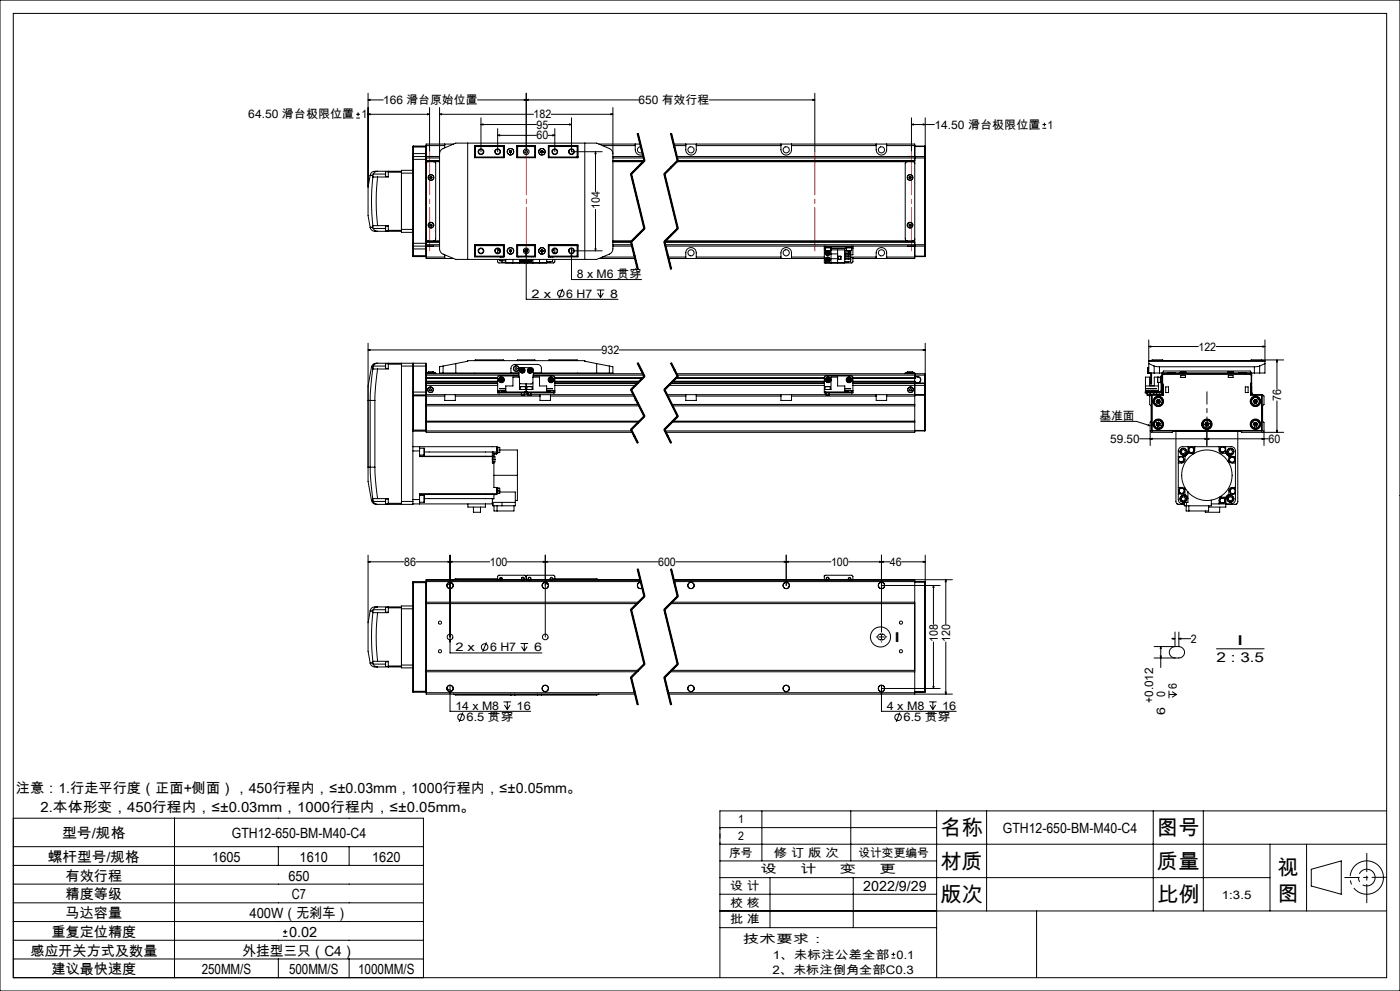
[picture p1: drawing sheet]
<svg xmlns="http://www.w3.org/2000/svg" width="420mm" height="297mm" viewBox="0 0 420 297" stroke-linecap="round" stroke-linejoin="round" font-family="sans-serif">
<g fill="none" stroke="#000" stroke-width=".3">
<path d="M0 0h420v297h-420zM4 4h412v289h-412zM106.9 35.4h1.1M106.9 34.3h1.1M107.4 33.7v1.1M110.2 34.3h18.7M110.4 29.9l.6-.1v.3zM110.4 34.3l.6-.2v.3zM110.4 29.9h4.6M110.4 27.9v28.2M128.3 34.1l.6 .2-.6 .1zM128.9 32.2v13.3"/>
<path d="M131.9 34.3l.6-.2v.3zM131.9 32.2v42.4l.3 .9 .4 .5 4.1 1.7h42.3l4.4-1.9 .5-1.2v-42.4M131.9 34.3h28.2M144.3 37.3l.6-.2v.4zM144.3 37.3h16.6M144.3 35.3v10.2M149.3 38.6v6.9M157.3 29.8l.6 .1-.6 .2zM157.9 29.9l.6-.1v.3zM157.9 27.9v17.6M164.5 37.3h6.9M165.4 34.3h18.5"/>
<path d="M166.4 38.6v6.9M170.9 37.1l.5 .2-.5 .2zM171.4 35.3v10.2h9.3M183.3 34.1l.6 .2-.6 .1zM191.3 40l2 8.2-4 4 4 16.3-4 4 2 8.1M191.5 40l2 8.1M191.6 29.9h-48.3M201.3 40l2 8.2-4 4 4 16.3-4 4 2 8.1M201.5 40l2 8.1M212.8 29.9h31.6M243.8 29.8l.6 .1-.6 .2zM244.4 27.9v17.6"/>
<path d="M273.4 37.3l.6-.2v.4zM273.4 37.3h6.9M273.4 35.3v10.2M277 37.1l.6 .2-.6 .2zM277.6 35.3v11.8M312.7 38.4h1.2M312.7 37.3h1.2M313.3 36.8v1.1M110.4 56.1v8.5l.7 3.6M111.1 52.5h.1M111.1 52.5l.7 .1M111.1 52.5l-.7 3.6"/>
<path d="M111.8 52.6l.1 .3M111.9 52.9a64.4 64.4 0 0 0 0 14.8M111.9 52.9l1.4 .2M111.9 52.2l-.1 .4M111.9 52.2h3.7M113.3 51.3h-.7a1.43 1.43 0 0 0-1.5 1.2M113.3 53.1a62.9 62.9 0 0 0 0 14.5M113.3 51.3a1.49 1.49 0 0 0-1.4 .9M113.3 51.3h7.1M115.6 52.2l.1 .7M115.7 51.5l-.1 .7M115.7 52.2v.7"/>
<path d="M115.7 51.5v.7M115.7 51.5h.8M115.7 52.9h.8M116.5 51.3v.3M116.5 51.6v1.5h-3.2M116.5 51.6h3.9M120.4 51.3v.3M120.4 51.6v17.4M120.4 51.9h3.5M123.9 47.8v4.1M123.9 51h-3.5v.3M123.9 47v.8"/>
<path d="M123.9 46v1M123.9 51.9v16.9M123.9 44.1h3.9M123.9 47.8h3.9M123.9 46h3.9M124 46.9v26.9M124 43.8v3.1M124 43.8l-.1 2.2M124 46.9h7.9M124 43.8h3.8M124 46.9l-.1 .1M127.8 46.9v26.9"/>
<path d="M127.8 43.8v3.1M127.8 46.9v.1M127.8 43.8h.1M127.8 46.9h.1M127.8 47v.8M127.8 47.8v25.1M127.8 48.1h4.1M127.8 43.6h5.6M127.8 47.3h4.1M128.3 46.9h1.7M129.2 52.9h.3l.1 .3-.2 .3h-.3l-.1-.3zM130.1 48.5l.6 .4v22.8l-.1 .3-.5 .2"/>
<path d="M131.9 48.5h-3.5l-.4 .1-.2 .4M131.9 46.1l.3-.9 .4-.5 4.1-1.8h42.3l4.1 1.8 .5 .5 .3 .9M133.4 43.2v1.1M136 43.2h-8.2v3.7M140.3 42.9v34.8M142.3 43.7h8.9v3.6h-8.9zM142.3 46.9h.2M142.5 43.8v3.5M142.5 43.8h8.7l-.2 .1M142.5 43.8l.1 .1M142.6 43.9h8.4M142.6 43.9v3.2"/>
<path d="M142.6 47.1l-.1 .1h8.7l-.2-.1M142.6 47.1h8.4M149.3 40.6l.6-.2v.3zM149.3 40.6h11.6M151 43.9v3.2M152.9 45.6l.2 .2M152.9 45.3v.3M153.1 45.2l.3 .1M153.1 45.2l-.2 .1M153.4 45.3v.3M153.4 45.6l-.3 .2M155.1 43.7l.1 .1"/>
<path d="M155.1 43.7h5.6v3.6h-5.6zM155.1 43.8h5.6M155.1 47.2h5.6M155.2 43.8v3.4l.1-.1M155.2 43.8l.1 .1M155.3 43.9h5.1M155.3 43.9v3.2M155.3 47.1h5.1M160.4 43.9l.2-.1v3.4l-.2-.1M160.4 43.9v3.2M162.3 45.6l.3 .2M162.3 45.3v.3"/>
<path d="M162.6 45.2l.3 .1M162.6 45.2l-.3 .1M162.9 45.3v.3M162.9 45.6l-.3 .2M164.5 40.6h1.9M164.5 43.7h8.9v3.6h-8.9zM164.5 43.8h8.8M164.7 43.9l-.1-.1v3.4l.1-.1M164.7 43.9h8.4M164.7 43.9v3.2M164.7 47.1h8.4M165.1 43.7v.1"/>
<path d="M165.8 40.4l.6 .2-.6 .1zM173.1 43.9v3.2M173.1 47.1l.2 .1h-8.8M173.3 43.8v3.5M173.3 46.9h.1M173.3 43.8l-.2 .1M175.4 42.9v34.8M178.6 45.5l.2 .6h-.3zM178.6 45.5v11.9M179.7 43.2h12.4M180.7 43.6h9.9M183.9 48.5h9.1"/>
<path d="M183.9 46.9h9.1M183.9 48.1h9.4M183.9 47.3h9.2M189.1 52.2l4 16.3M189.5 52.1l4 16.3M190.6 43.2a3.2 3.2 0 0 0 .4 2.8l.7 .4 1.1-.1M191.1 40l2 8.2M192.3 44a.92 .92 0 0 0-1 1.1 .92 .92 0 0 0 1.4 .5M193.2 48l-4 4M193.4 48.3l-4 4M199.1 52.2l4 16.3M199.5 52.1l4 16.3"/>
<path d="M201.1 40l2 8.2M202.1 43.2h72.3v34.3h-18.5M202.2 43.6h3.5M203 48.5h70.9l.4 .1 .1 .4M203 46.9h74.4M203.1 47.3h74.3M203.2 48l-4 4M203.3 48.2h71.1M203.4 48.3l-4 4M205.7 43.2v1.7a1.57 1.57 0 0 0 1.6 1.6 1.57 1.57 0 0 0 1.6-1.6v-1.7M208.9 43.6h25.4M234.3 43.2a3.2 3.2 0 0 0 .4 2.8 1.59 1.59 0 0 0 1.8 .4 1.59 1.59 0 0 0 1-1.5v-1.7"/>
<path d="M237.5 43.6h25.4M262.9 43.2a3.2 3.2 0 0 0 .4 2.8 1.56 1.56 0 0 0 1.7 .4 1.56 1.56 0 0 0 1-1.5v-1.7M266 43.6h8.4M272.2 48.5l-.5 .1-.1 .4v22.6l.1 .4 .5 .2M272.3 46.9h1.7M272.9 52.9h.3l.1 .4-.2 .2-.3-.1zM274.4 43.8h3M274.4 43.9h3M277.4 47.3h.2M277.4 46.9v.4M277.4 46.9l.2 .2M277.4 43.8v.1"/>
<path d="M277.4 43.9v3M277.4 47.3v26M277.6 47.1v.2M277.6 47.3v26M111.1 68.2a1.8 1.8 0 0 0 2.2 1.1M111.1 68.2h.1M111.8 68l.1 .5M111.8 68l-.7 .2M111.9 67.7l-.1 .3M111.9 68.5l.7 .7 .7 .1M111.9 68.5h3.7M113.3 67.6l-1.4 .1"/>
<path d="M113.3 67.6h3.2v1.4M113.3 69.3h7.1M115.7 67.8h.1M115.6 69.1h.1M115.6 67.8v.7M115.6 68.5v.6M115.7 68.5v.7M115.7 67.8v.7M115.7 67.8h.8M115.7 69.2h.8M116.5 69v.3M116.5 69h3.9"/>
<path d="M120.4 69.3v.3h3.5M120.4 69v.3M120.4 68.8h3.5M123.9 68.8v4.1M123.9 72.9v.8M123.9 73.7v.9M123.9 74.6l.1 2.3M123.9 76.6h3.9M123.9 72.9h3.9M123.9 73.7l.1 .1M123.9 74.6h3.9M124 73.8v3.1"/>
<path d="M124 73.8h7.9M124 76.9h3.8M127.8 73.8v3.1M127.8 71.6l.5 .6h3.6M127.8 73.7h.1M127.8 72.9v.8M127.8 73.8v3.7h8.2M127.8 72.5h4.1M127.8 77h5.6M127.8 73.3h4.1M127.8 73.7v.1M127.8 76.8v.1"/>
<path d="M128.3 73.8h1.7M129 67.4l.2-.2 .3 .1 .1 .3-.2 .2-.4-.1zM133.4 76.4v1.1M142.3 73.4h8.9v3.6h-8.9zM142.3 73.8h.2M142.5 73.4v3.5M142.6 76.8h8.4M142.6 73.6v3.2M142.6 73.6l-.1-.1h8.7l-.2 .1M142.6 73.6h8.4M142.6 76.8l-.1 .1M149.3 77.7v.8l.3 .3h8.1"/>
<path d="M149.3 74.5v1.4M149.6 75.1h.4M149.6 74.6v.5M149.9 77.7l.1 .2M150 77h.1M150 75.2v.3M150 77.7v.4h1.7M150 75.2h.1M150.1 78.1h.4M150.6 76.9v.1M150.6 78.1v.6h1.1M151 76.8l.2 .1h-8.7"/>
<path d="M151 73.6v3.2M151.7 77.7v1.1h12.3v-1.1M152.9 75.3l.2 .2M152.9 75v.3M153.1 74.9l.3 .1M153.1 74.9l-.2 .1M153.4 75v.3M153.4 75.3l-.3 .2M153.9 77.7v1.1M155.1 73.4h5.6v3.6h-5.6zM155.1 76.9h5.6M155.1 73.5h5.6"/>
<path d="M155.2 76.9l-.1 .1M155.3 73.6l-.1-.1v3.4M155.3 76.8h5.1M155.3 73.6v3.2M155.3 73.6h5.1M155.3 76.8l-.1 .1M155.6 76.9v.1M155.7 76.9v.1M155.9 77.7v1.1M156 78h.1M156 78h1.5M156 77.7v.3"/>
<path d="M156.1 78a.76 .76 0 0 0 .9 .5 .76 .76 0 0 0 .6-.8 .76 .76 0 0 1-.6 .9 .76 .76 0 0 1-.9-.6zM156.3 76.9v.1M156.6 78l.1 .2M156.8 78l-.1 .2M157.1 78v.1M157.1 78.1l-.4 .1M157.2 78l-.1 .1M157.4 75.3l.2 .2M157.4 75.1h.1M157.5 75.1h-.1M157.5 78h.1M157.5 75v.1"/>
<path d="M157.5 77.7v.3M157.6 74.9h.6M157.9 76.1l.1 .6h-.3zM157.9 74.3v15.4h27.5M158.2 78h.1M158.2 75.1h.1M158.2 75v.1M158.2 77.7v.3M158.3 78h1.4M158.3 75.3l-.1 .2M158.5 78v.1M158.5 78.1l.4 .1"/>
<path d="M158.6 78l-.1 .1M158.9 78v.2M159.2 78l-.3 .2M159.5 76.9v.1M159.6 78a.76 .76 0 0 1-.9 .5 .76 .76 0 0 1-.6-.8 .78 .78 0 0 0 .6 .9 .78 .78 0 0 0 .9-.6M159.7 78h.1M159.8 77.7v.3M159.9 77.7v1.1M160 76.9v.1M160.4 73.6l.2-.1v3.4l-.2-.1M160.4 73.6v3.2M161.9 77.7v1.1"/>
<path d="M162.3 75.3l.3 .2M162.3 75v.3M162.6 74.9l.3 .1M162.6 74.9l-.3 .1M162.9 75v.3M162.9 75.3l-.3 .2M164.5 73.4h8.9v3.6h-8.9zM164.5 76.9h8.8M164.5 73.5h8.8l-.2 .1M164.7 73.6l-.1-.1v3.4l.1-.1M164.7 76.8h8.4M164.7 73.6v3.2"/>
<path d="M164.7 73.6h8.4M165.1 76.9v.1M165.1 78.4v.3h-1.1M165.7 75.1h.4M165.8 77h.1M165.8 77.9v-.2v.7h-1.8M166.1 75.1h-.4M166.1 74.6v.5M166.4 77.7v.8l-.3 .3h-8M166.4 74.5v1.4M171.4 76.1l.2 .6h-.3zM171.4 74.3v9.5h21.1"/>
<path d="M171.4 75.2h9.3M173.1 73.6v3.2M173.1 76.8l.2 .1M173.3 73.4v3.5M173.3 73.8h.1M178.5 74.6h.3l-.2 .6zM178.6 62.8v12.4M179.7 77.5h10.8M180.7 77h9.7M183.9 72.2h5.7M183.9 73.8h5.7M183.9 73.3h5.6"/>
<path d="M189.1 72.5l2 8.2M189.3 72.5h-5.4M189.5 72.4l2 8.2M193.2 68.3l-4 4M193.4 68.6l-4 4M199.1 72.5l2 8.2M199.3 72.5h75.1M199.5 72.4l2 8.2M199.5 73.3h77.9M199.6 73.8h77.8M200.4 77h5.3M200.5 77.5h46.8"/>
<path d="M203.2 68.3l-4 4M203.4 68.6l-4 4M205.7 77.5v-1.7a1.57 1.57 0 0 1 1.6-1.6 1.57 1.57 0 0 1 1.6 1.6v1.7M208.9 77h25.4M234.3 77.5a3.2 3.2 0 0 1 .4-2.9 1.61 1.61 0 0 1 1.8-.3 1.61 1.61 0 0 1 1 1.5v1.7M237.5 77h9.8M247.3 74h.4M247.3 74v.5M247.3 74.5v4.3h6.1v-3.9M247.3 73.8v.2M247.3 74.9h.3M247.3 74.5h.3"/>
<path d="M247.6 74v.3h1.7v-.3M247.6 75.1h1M247.6 75.1h1.6M247.6 74.3v.8M247.7 73.8v.2M247.7 74h7.7M247.9 76l.3 .2M247.9 77.7l.1 .4M247.9 77.7l.4 .1M247.9 75.1a.76 .76 0 0 0-.3 1 .76 .76 0 0 0 1 .4 .76 .76 0 0 0 .4-1M248 75.6l-.1 .4M248 75.6l.3 .2"/>
<path d="M248 78.1l.4 .1M248 75.1a.75 .75 0 0 0-.4 1 .75 .75 0 0 0 1 .4 .75 .75 0 0 0 .4-1M248.2 77.4l.4 .1M248.2 77.4l-.3 .3M248.2 77.4l.1 .4M248.3 75.8l.3 .3M248.3 75.8l-.1 .4M248.3 77.8l.4 .2M248.3 77.8l.1 .4M248.4 75.4l-.4 .2M248.4 75.4l.3 .2M248.4 75.4l-.1 .4"/>
<path d="M248.6 75.1l.4 .4M248.6 77.5l.1 .5M248.6 77.5l-.6 .6M248.6 76.1l-.4 .1M248.7 75.6l-.1 .5M248.7 75.6l-.8 .4M248.7 78l-.3 .2M249.2 75.1h-.6M249.2 74.3v.8M249.2 74.9l4.8 .1M249.2 74.5h4.8M249.3 74.9v3.9"/>
<path d="M249.3 76.1h2M249.3 77.5h2M251.3 74.9v3.9M251.4 76.8h.9v.9h-.9zM251.4 76.8v.9M252.2 76.8v.9M253.4 75.5h1.8v.4M253.4 76.2h1.8v.5h-1.8M253.4 77h1.8v.4h-1.8M253.4 77.7h1.8M253.4 75.9h1.8M253.9 74v.3h1.7v-.3"/>
<path d="M254 75.1h1.5M254 74.3v.8M254.5 77.4v.3l.4-.2 .3 .2M254.5 75.1v.4M254.5 76.7v.3M254.5 78.4v.3h-1.1M254.7 75.5h.4M254.8 77.5h.2M255.2 75.9l-.2 .3-.5-.3v.3M255.2 75.7v.2M255.2 77.7v.2M255.2 77.3h.7v1.2l-.4 .3h-8"/>
<path d="M255.2 77.7v.7h-1.8M255.2 77h7.7M255.4 74h.5M255.4 73.8v.2M255.5 74.3v.8M255.5 74.5h.4M255.9 74v.5M255.9 73.8v.2M255.9 74.5v1.9h-.7M262.9 77.5a3.2 3.2 0 0 1 .4-2.9 1.58 1.58 0 0 1 1.7-.3 1.58 1.58 0 0 1 1 1.5v1.7M266 77h8.4M272.3 73.8h1.7"/>
<path d="M272.7 67.4l.2-.2 .4 .1v.3l-.3 .2zM274.4 71.6l-.1 .4-.3 .2h-74.4M274.4 76.8h3M274.4 76.9h3M277.4 73.3h.2M277.4 73.3v.5M277.4 76.8h.2M277.4 76.8v.1M277.4 73.8v3M277.6 73.3v.3M277.6 73.6l-.2 .2M277.6 76.8l-.2 .1"/>
<path d="M277.6 73.6v3.2M168.8 86.6l-1.1 2.8M179 86.9h2.3M179.3 87.8l.9 1.4M180.2 86.9v2.3M181 87.8l-.8 1.4M110.4 104.9l.6-.2v.3zM110.4 102.9v37.1M110.4 104.9h70M111.4 110l-1 5.7v4.3h.7M111.4 110l.5 .1M111.8 110.5l-.7 9.5"/>
<path d="M111.8 110.5l1.5 .1M111.9 110.1l-.1 .4M112 109.7l-.1 .4M112 109.7h3.6M113.3 108.9h-.2a1.41 1.41 0 0 0-1.7 1.1M113.3 110.6l-.6 4.6-.2 4.8M113.3 108.9l-.7 .1-.6 .7M113.3 108.9h10.6M115.6 110.4h.1M115.7 109l-.1 1.4M115.7 109v1.4M115.7 109h.8"/>
<path d="M115.7 110.4h.8M116.5 108.9v.2M116.5 109.1v1.5h-3.2M116.5 109.1h3.9M120.4 108.9v.8M120.4 109.7h7.4M120.4 109.7v40.6M123.9 108.9h.1M123.9 117.5v.9M123.9 108.9v8.6M123.9 118.4v31.9M123.9 118.7h3.9"/>
<path d="M123.9 117.5h3.9M124 108.9v9.5M124 108.9h3.8M124 118.4v10.8M124 118.4h3.8M124 118.4h-.1M124 108.9h-.1M127.8 108.9v9.5M127.8 108.9v.8M127.8 118.4v10.8M127.8 118.4h.1M127.8 114.8v.1"/>
<path d="M127.8 109.7v2.7M127.8 111.8h.6M127.8 117.5v.8M127.8 118.3v11.3h61.9M127.8 118.3h5.6M127.8 118.7h5.6M127.8 112h27.9M127.8 114.3h21.5M127.8 113.4h21.5M127.8 112.4h27.9M127.8 114.9h21.5M127.8 114.8h21.5"/>
<path d="M127.8 115.5h21.5M127.8 112.4v2.4M127.8 114.9v2.6M128.5 111.5h.1M128.4 111.7h.1M128.4 111.5h1.5M128.4 111.7h1.7M128.4 111.8h1.7M128.4 111.5v.5M128.5 111.5h1.3M128.9 116.6l.3-.1 .3 .2-.1 .3-.6-.1zM129.8 111.5h.3"/>
<path d="M129.9 111.5h.2M130.1 111.8h.1M130.1 111.5h.1M130.1 111.8h.6v.2M130.1 111.5v.5M132.9 111.8h20.4v-1.4a1.21 1.21 0 0 1 1.1-1.2h6.9a1.14 1.14 0 0 1 1.1 1.2v1.4h20.4M132.9 109.7l-1 .2v1.9h1M132.9 109.7v2.1M133.4 118.3h3.2M133.4 118.3v1.7h3.2v-1.7M136.6 118.3h19.8M136.6 118.7h25.4"/>
<path d="M136.7 109v2.8M142.5 108h8.7M142.5 108v.1M142.5 111.8v.2M149.3 114.3h-21.5l21.5 .1M149.3 113.3h-21.5h21.5M149.3 117.5h.4M149.3 117.5v.3h.4M149.3 117v.5M149.3 117h2.4M149.7 117.5h7.7M149.7 117.8h7.7"/>
<path d="M149.7 117.5v.3M150.1 113.6v.4M150.1 114l.4 .3M150.1 113.6l.3 .2M150.4 113.4l-.3 .2M150.4 113.4l.4 .2M150.4 113.4v.4M150.4 113.8l.4 .2M150.4 113.8l-.3 .2M150.4 113.8l.1 .5M150.6 117.1v.2h1.1M150.8 114l-.3 .3"/>
<path d="M150.8 113.6v.4M150.8 113.6l-.4 .2M151.2 108v.1M151.7 117.5v-1.8h2.2v-2.7h2v3.7h4v-3.7h2v2.7h2.1v1.8M151.7 116.4h-1.7l1.7 .1M153.3 111.7h2.4M155.2 108h5.4M155.2 108v.1M155.6 113l.1-2.3 .5-.6 3.6 .2 .2 .4-.1 2.3M155.7 112.7h-6.2l-.2 .3v4M156.1 115.8v.1M156.1 115.8h1.5"/>
<path d="M156.1 115.9v.8M156.3 110.9l.1 .4M156.3 110.9l.4 .1M156.4 118.4h.9M156.4 117.8v.6M156.4 111.3l.4 .1M156.6 110.6l-.3 .3M156.6 110.6l.4 .1M156.6 110.6l.1 .4M156.7 111l.1 .4M156.7 111l.4 .1M157 110.7l.1 .4"/>
<path d="M157 110.7l-.6 .6M157.1 111.1l-.3 .3M157.3 117.8v.6M157.3 118.3h1.1M157.4 117.5h.9M157.4 117.8h.5M157.4 117.5v.3M157.6 115.8v.1M157.6 115.9v.8M157.9 117.8h.4M157.9 115v2.8M158.1 115.9h1.5"/>
<path d="M158.1 115.9v.8M158.1 115.8h.1M158.1 115.8h1.5M158.3 117.5h7.7M158.3 117.8h7.7M158.3 117.5v.3M158.4 118.4h.1M158.4 117.8v.6M158.5 118.4h.8M158.5 118.4h.1M158.6 111l.1 .4M158.6 111l.8 .2"/>
<path d="M158.7 111.4l.4 .1M158.9 110.7l-.3 .3M158.9 110.7l.4 .1M158.9 110.7l.2 .8M159.3 118.4h-.7M159.3 118.3h2.7M159.3 117.8v.6M159.3 110.8l.1 .4M159.3 110.8l-.6 .6M159.4 111.2l-.3 .3M159.6 115.9h.1M159.6 115.9v.8"/>
<path d="M159.9 114.7l-.5 .4-3.5-.2M159.9 112.7h6.3l.2 .3v4M159.9 112.4h33.2M160 112h32.9M160 111.7h2.4M160.6 108v.1M162 118.3h3.1M162 118.3v1.7h3.1v-1.7M164 116.4h1.8l-1.8 .1M164.6 108h8.7M164.6 108v.1M164.9 113.7v.4"/>
<path d="M164.9 114.1l.4 .2M164.9 113.7l.4 .1M165.1 117.1v.2h-1.1M165.1 118.3h24.9M165.1 118.7h25.2M165.3 113.4l.4 .2M165.3 113.4l-.4 .3M165.3 113.4v.4M165.3 113.8l-.4 .3M165.3 113.8v.5M165.3 113.8l.4 .2M165.7 113.6v.4"/>
<path d="M165.7 114l-.4 .3M165.7 113.6l-.4 .2M166 117.5h.4M166 117.5v.3M166.4 117.5v.3h-.4M166.4 117v.5M166.4 114.3h25.4M166.4 113.3h26.4M166.4 113.4h26.3M166.4 117l-2.4 .1M166.4 114.9h24.8M166.4 114.8h24.9"/>
<path d="M166.4 115.5h24.2M166.4 114.4h25.3M173.3 108v.1M173.3 111.8v.2M179 109l-3.6-.7v-.2h-35.1v.2l-7.4 1.4M179 109v2.8M179 109l3.8 .7M182.8 109.7l1.1 .2v1.9h-1.1M182.8 109.7v2.1M185.8 104.9h91.8M189.2 116.9l4 7.9M189.5 116.7l4 8"/>
<path d="M190.6 119.3v.7h.3M191.2 108.9l2 4M191.3 108.8l2 4-4 4 4 8-4 4 2 3.9M191.5 108.7l1 2M192.5 110.7l1 2zM193.2 112.7l-4 4M193.4 112.9l-4 4M199.2 116.9l4 7.9M199.5 116.7l4 8M200.1 118.3h5.6M200.3 118.7h5.4M200.6 115.5h46.7"/>
<path d="M201.2 108.9l2 4M201.2 114.9h46.1M201.3 108.8l2 4-4 4 4 8-4 4 2 3.9M201.3 114.8h46M201.5 108.7l2 4M201.7 114.4h45.6M201.8 114.3h45.5M201.9 114.3h45.4M202.7 113.4h44.6M202.8 113.3h44.5M202.9 112h74.5M203.1 112.4h74.3"/>
<path d="M203.2 112.7l-4 4M203.4 112.9l-4 4M205.7 118.3h3.2M205.7 118.3v1.7h3.2v-1.7M208.9 118.3h25.4M208.9 118.7h25.4M234.3 118.3h3.2M234.3 118.3v1.7h3.2v-1.7M237.5 118.3h10.4M237.5 118.7h25.4M247.3 117.5h.4M247.3 116.7h2v-3.7h2v2.7h2.1v1.8"/>
<path d="M247.5 115.9h1.6M247.5 115.9v.8M247.7 117.5h7.7M247.7 117.5v.3M247.7 117.8h7.7M247.9 118.4h.1M247.9 117.8v.6M248 118.4h.7M248 113.9l.4 .4M248.1 113.6l-.1 .3M248.1 113.6l.6 .5M248.4 113.8l-.4 .1"/>
<path d="M248.4 113.8v.5M248.5 113.4l.3 .3M248.5 113.4l-.4 .2M248.5 113.4l-.1 .4M248.7 118.4h-.7M248.7 117.8v.6M248.7 118.3h14.2M248.7 114.1l-.3 .2M248.8 113.7l-.1 .4M248.8 113.7l-.4 .1M249.1 115.9v.8M253.4 116.4h1.8l-1.8 .1"/>
<path d="M254.4 113.7v.4M254.4 114.1l.3 .2M254.4 113.7l.3 .1M254.5 117.1v.2h-1.1M254.7 113.4l.4 .2M254.7 113.4l-.3 .3M254.7 113.8l-.3 .3M254.7 113.4v.4M254.7 113.8v.5M254.7 113.8l.4 .2M255.1 113.6v.4M255.1 114l-.4 .3"/>
<path d="M255.1 113.6l-.4 .2M255.4 117.5h.5M255.4 117.5v.3M255.9 113.3h18.5M255.9 117.5v.3h-.5M255.9 117v-4l-.3-.3h-7.9l-.4 .3v4.8h.4M255.9 117v.5M255.9 114.3h18.5M255.9 113.4h18.5M255.9 117l-2.5 .1M255.9 114.9h21.5M255.9 115.5h21.5"/>
<path d="M262.9 118.3h3.1M262.9 118.3v1.7h3.1v-1.7M266 118.3h11.4M266 118.7h8.4M272.2 111.5h.1M272.2 111.7h.1M272.2 111.8h-.6v.2M272.2 111.7h1.7M272.2 111.5h1.7M272.2 111.5v.5M272.2 111.8h1.7M272.2 111.5h1.6"/>
<path d="M273.1 116.5l.3 .1 .1 .3-.2 .2-.4-.1-.1-.3zM273.8 111.8h.1M273.9 111.5h.1M273.9 111.8h.5v3M273.9 111.5v.5M274.4 114.3l-18.5 .1M274.4 114.8v14.8h-74.7M274.4 114.3h.1M274.4 113.3h.1M274.4 114.8h.1M274.4 118.4h3M274.4 112.9h.9"/>
<path d="M274.4 114.8h3M274.4 113h.9M275.3 112.9a.99 .99 0 0 1 1 .8 .99 .99 0 0 1-.8 1.1M275.3 113a.88 .88 0 0 1 .9 .8 .88 .88 0 0 1-.9 .9M275.3 112.9v.1M275.3 114.7v.1M275.3 114.7l-19.4 .1M277 104.7l.6 .2-.6 .1zM277.4 118.3v.1M277.4 112v.4M277.4 114.8h.2M277.4 114.8v.1"/>
<path d="M277.4 114.9v.6M277.4 112.4v2.4M277.4 115.5v2.8M277.4 118.4v10.6M277.6 102.9v26.1M277.6 114.9h-.2M277.6 114.8h.1M277.6 114.9l-.2 .6M343.6 115.7h3.9M343.7 117.1h3.8v.2h-3.8zM344 117.5h-.4v.3h.4M344 117.5h3.9"/>
<path d="M344 116.4l.7 .1zM344 117.8h1.2M344 117.5v.3M344.1 118.4h.9M344.1 117.8v.6M344.3 110.3l.1 1.6M344.4 110.3h-.1M344.4 110.2l-.1 .1M344.4 110.3v1.6M344.4 110.2v.1M344.4 110.3h.2M344.4 110.2h.2"/>
<path d="M344.6 103.9l.6-.2v.3zM344.6 101.9v9.9M344.6 103.9h14.9M344.6 108.1h34.9M344.6 108.3h34.9M344.6 109l1.7 .7M345 116.4l.4 .1zM345 117.8v.6M345.2 117.8h.8M345.2 117.5v.3M345.2 114.5v.6h.3v-.6M345.2 114.5h.3"/>
<path d="M345.2 111.8v2.7M345.5 118.4h.2M345.5 108h3.4M345.5 108v.1M345.5 111.8v2.7M345.5 118.4v10.6M345.7 118.4h3.3M345.7 118.4v10.6M345.7 116.4l.4 .1zM346 117.5v.3M346 117.8h1.9M346.1 117.8v.5"/>
<path d="M346.3 109.7l1.5 .2M346.3 111.8h1.5M346.3 111.8l-1.9 .1M346.3 109.7v2.1M346.5 116.4l.4 .1zM347 117.8v.5M347.3 113.1v1.5zM347.3 119.7l-.4 .5M347.3 119.7l.6 .1M347.3 119.7l.2 .6M347.3 114.6h.8M347.5 113v.1"/>
<path d="M347.5 114.6v2.9M347.8 111.8h.9M347.8 109.9h28.5M347.8 109.9v1.9M347.9 117.5v.3M347.9 119.8l.3 .6M347.9 119.8l-.8 1M348.1 113v1.7h.2M348.3 117l-.4 .5M348.3 113h-2v2.6h-1.4v-2.6h-1.3v4.5M348.3 117h.3M348.3 113.1h.4"/>
<path d="M348.3 113.1v3.9M348.6 117.2l-.7 .6M348.6 117.6l-.5 .7M348.7 116v1.6M348.7 112.7h-.4v.4M348.7 117.6h.1M348.7 116h.1M348.7 111.8v4.2M348.7 111.8l.4-.6h26l.4 .6M348.7 114.9l.1 .6M348.7 111.7h26.7M348.7 117.6l-.4 .7"/>
<path d="M348.7 111.7v.5M348.7 115v1M348.8 116h.1M348.8 114.9l.2 .6M348.8 114.8h.1M348.8 114.8l-.1 .1M348.8 114.9h-.1M348.8 116v1.6M348.8 112.4v2.4M348.8 117.6h.1M348.8 118.3l.2 .1M348.8 115.5h.2"/>
<path d="M348.8 118.3h-3.5l-.4 .4v2.5l.4 .4v4.6l-.2 .3v7M348.8 115.5v2.8M348.9 108v.1M349 115.5v2.9M349.1 112.1l-.3 .3M349.1 112v.1M349.1 112l-.4 .3 .1 .1M349.1 112h26M349.1 112.1h26M349.7 116h.9v1.6h-.9zM350.2 112v-.2h.6v.2M352.5 111.7v.1"/>
<path d="M354 111.7l.1 .1M354 111.7h1.8M354 111.5h1.1M354 111.5v.2M354.2 112.6h1.4v.5h-1.4zM355.1 111.5h-1.1M355.1 111.5h.7M355.8 111.7l-.1 .1M355.8 111.5v.2M364.8 103.9h14.7M368.3 111.7l.1 .1M368.3 111.7h1.8"/>
<path d="M368.3 111.5h1.2M368.3 111.5v.2M368.5 112.6h1.4v.5h-1.4zM369.4 111.5h-1.1M369.4 111.5h.6M370 111.5h.1M370.1 111.7l-.1 .1M370.1 111.5v.2M371.7 111.7v.1M373.3 112v-.2h.6v.2M373.6 116h.8v1.6h-.8zM375.1 112.1l.3 .3"/>
<path d="M375.1 112v.1M375.1 112l.3 .2v.2M375.1 115.5h.2M375.1 118.4h3.4M375.1 115.5v2.9M375.2 108h3.4M375.2 108v.1M375.3 117.6h.1M375.3 118.3l-.2 .1M375.3 118.3h3.5l.4 .4v2.5l-.4 .4v4.6l.4 .4v6.9M375.3 115.5v2.8M375.3 116h.1"/>
<path d="M375.3 114.9l-.2 .6M375.3 114.9h.2M375.3 116v1.6M375.3 117.6h.2M375.3 116h.2M375.4 114.8l-.1 .1M375.4 114.8l.1 .1M375.4 112.4v2.4M375.4 111.7v.5M375.4 115v1M375.4 117.6l.4 .7M375.5 116v1.6"/>
<path d="M375.5 114.9l-.2 .6M375.5 117.6l.5 .7M375.5 111.8h.8M375.5 111.8v4.2M376.3 111.8h1.6M376.3 109.9v1.9M376.4 119.7l-.4 .5M376.4 119.7l.6 .1M376.4 119.7l.5 1.2M377 119.8l.3 .6M377 119.8l-.4 .5M377.9 109.7l-1.6 .2"/>
<path d="M377.9 109.7v2.1M378.5 118.4h.1M378.5 107.9l.1 .1M378.5 118.4v10.6M378.6 108v.1M378.6 118.4v10.6M378.9 103.7l.6 .2-.6 .1zM379.5 101.9v9.9h-1.6M379.5 109l-1.6 .7M383.1 107.9l.1 .6h-.3zM383.1 107.9v8.7M385.1 107.9l-9.9 .1"/>
<path d="M111.1 120h1.4M111.1 120v20M112.5 120v20M123.9 133.9h25.1v1.6M123.9 135.1h2M123.9 128.9h3.9M123.9 129.1l.1 .1M124 129.2h3.8M125.9 133.9v1.2M125.9 135.1v1.7l22.6 .1v.8M125.9 136.4h1.3M125.9 134.3h1.3"/>
<path d="M125.9 136.7h21.8M127.2 134.3l.1 2M127.2 136.4h.1M127.2 134.3v2.1M127.3 135.5h21.7M127.8 121.2h63.7M127.8 121.6h63.9M127.8 126.2h64M127.8 126.5h63.8M147.7 137.7v1.1h.5M147.7 136.7v1M147.7 135.5h.1"/>
<path d="M147.7 135.5v1.2M147.7 133.8v.1M147.7 137.7h.8M147.7 136.6h.5M147.9 136.8v1.7h-.2M148.2 138.5v.3M148.2 136.6v.3M148.2 138.8v7.3h.8v1.9M148.5 137.7v.8h-.6M149 135.5v.4M149 135.9h-.8v.7M149 134h.4v1.7"/>
<path d="M149 135.9v.2h-.8M149.2 134v1.7M149.4 134.1h.5v1.5l-.9 .1M149.9 134.9h5.3v7.5M189.2 128.8l2 4M189.5 129.1l-61.7 .1M189.5 128.7l2 4M193.2 124.6l-4 4M193.4 124.9l-4 4M199.2 128.8l2 4M199.5 128.7l2 4M199.5 129.1h77.9"/>
<path d="M201.5 121.2h72.9M201.6 126.5h72.8M201.7 121.6h72.7M201.9 126.2h72.5M203.2 124.6l-4 4M203.4 124.9l-4 4M274.4 129h3M277.4 129v.1M277.4 129h.2M277.6 129l-.2 .1M330.2 126.3h10.7l4.2 1.3M341.9 131.5h38.6"/>
<path d="M344.5 127.3l.6 .3h-.6zM345.1 129.1l.4 .5h6.1l.5-.5M345.1 131.5l.6-.1v.3zM345.5 129h.2M345.5 129l.2 .1M345.7 129v.1M345.7 129.1h32.8M345.7 129h32.8M346.9 120.2l.2 .6M346.9 120.2l.6 .1M346.9 127.4l.5 .4M347 126.7l-.1 .7"/>
<path d="M347 126.7l.5 .4M347.1 120.8l.6 .1M347.5 127.1l-.6 .3M347.5 127.1l.5 .5M347.5 127.1l-.1 .7M347.5 120.3l.2 .6M347.5 120.3l.7 .1M347.6 126.5l-.6 .2M347.6 126.5l.5 .4M347.6 126.5l-.1 .6M348 127.6l-.6 .2M348.1 126.9l-.1 .7"/>
<path d="M348.1 126.9l-.6 .2M348.2 120.4l-.5 .5M352 129.2h20.1M352.8 129.2v21.1a.91 .91 0 0 0 .8 .9h1.7M353.5 137.8v11.9a1.42 1.42 0 0 0 1.8 1.3M354.4 135l.6-.3 .6 .3v.7l-.6 .3-.6-.3zM356.3 135.9l-.8 .7v1.2a.96 .96 0 0 1-1 1h-1M356.3 135.9h1.5l.1 .2M356.4 135.5l-.1 .4M356.4 135.5a1.98 1.98 0 0 1-2.5 1.3h-.4M356.5 133.9l-.1 1.6M357.4 134a.85 .85 0 0 1 .9 .9 .85 .85 0 0 1-.9 .8"/>
<path d="M357.4 134a.85 .85 0 0 0-.8 .9 .85 .85 0 0 0 .8 .8M357.4 134a.85 .85 0 0 0-.9 .9 .85 .85 0 0 0 .9 .8M358.4 133.9v1.2l-.3 .5 .2 .3M361.4 127.3l.4 .5M361.5 131.4l.6 .1-.6 .2zM361.6 126.6l-.2 .7M361.6 126.6l.5 .5M362.1 127.1l-.7 .2M362.1 127.1l.4 .5M362.1 131.5l.6-.1v.3zM362.1 128.7v4.8M362.3 126.5l.4 .5"/>
<path d="M362.3 126.5l-.7 .1M362.3 126.5l-.5 1.3M362.5 127.6l-.7 .2M362.7 127l-.2 .6M362.7 127l-.6 .1M365.7 133.9v1a.96 .96 0 0 0 1 1h1.1l.9 .7M366.7 133.9h-11.9a1.27 1.27 0 0 0-1.3 1.2v2.4M367 133.9h2.4a1.21 1.21 0 0 1 1.2 1.2v12M367.7 133.9v1a1.55 1.55 0 0 0 1.3 1.8M368.6 138.6l.3-.1 .4 .2 1.3 .1M368.7 136.6l.3 .1M368.7 136.6v1.5l-.3 .2"/>
<path d="M368.8 134.8h.7l.3 .6-.3 .5h-.7l-.3-.5zM369 136.7l1.6 .1M371.3 129.2v21.1a.91 .91 0 0 1-.8 .9h-2.8M372.1 129.1l.4 .5h12.6M376 120.2l.2 .6M376 120.2l.6 .1M376 127.2l.3 .5M376.2 120.8l.7 .1M376.3 126.6l-.3 .6M376.3 126.6l.3 .5M376.6 120.3l.7 .1M376.6 120.3l-.4 .5"/>
<path d="M376.6 127.1l.4 .6M376.6 127.1l-.3 .6M376.9 126.6l.4 .5M376.9 126.6h-.6M376.9 126.6l-.3 .5M377 127.7h-.7M377.3 120.4l-.4 .5M377.3 127.1l-.3 .6M377.3 127.1l-1.3 .1M378.5 129v.1M378.5 129h.1M378.6 131.4l.6 .1-.6 .2z"/>
<path d="M378.6 129l-.1 .1M379.2 129.1l-.4 .5M382.9 129h.3l-.1 .6zM383.1 120.2v9.4M110.4 140v4.3l1 5.7M110.4 140h.7M111.1 140h1.4M111.1 140l.7 9.5M111.4 150a1.54 1.54 0 0 0 1.9 1.2M111.8 149.5l.1 .4M111.9 149.9l.1 .4M111.9 149.9l-.5 .1"/>
<path d="M112 150.3l.4 .5 .9 .4M112 150.3h3.6M112.5 140l.1 3.8 .7 5.6M113.3 149.4l-1.5 .1M113.3 149.4h3.2v1.4M115.7 149.6v1.4M115.7 149.6h.8M115.7 151h.8M116.5 150.8v.4M116.5 150.8h3.9M120.4 150.3v.9M120.4 150.3h3.5"/>
<path d="M123.9 150.3v.9h-10.6M123.9 149.7h2M125.9 149.7v1.3M125.9 150.5h1.3M125.9 148.5h1.3M125.9 148.1h23.1M127.2 150.5h.1M127.2 148.5v2M127.3 148.5h.1M127.3 148.5v2M127.3 149.4l20.4 .1M140.4 151v1h5.2v-1"/>
<path d="M142 152v1.5h2.1v-1.5M147.7 151h.1M147.7 150.6h6.9M147.7 149.5v1.5M148.2 142.4h7M148.2 151.6v1.5h6v-1.5M149 148v.1M149 146.2l.4 .1v1.6M149 148.1l-.8 .1v1.3h-.5M149 148h-23.1v1.7M149 147.1h.9M149.1 151.6v1.5"/>
<path d="M149.2 146.2l-.2 1.8M149.4 146.3h.5v.8M149.9 147.1v.8h-.7M149.9 147.5h4.7v4.1h-6.8v-.6h-23.9M150.6 150.6v1M155.2 142.4v7.6h-.6M353.1 151l.2 .2M353.5 148l2 .2M353.5 146.1h1.1l.6 .3 .3-.2M353.6 147.1a.86 .86 0 0 0 .9 .9 .86 .86 0 0 0 .9-.9M353.7 147.1a.85 .85 0 0 0 .8 .8 .85 .85 0 0 0 .9-.8M353.7 147.1a.85 .85 0 0 1 .8-.9 .85 .85 0 0 1 .9 .9"/>
<path d="M354.6 148.9h.7l.3 .6-.3 .6h-.7l-.3-.6zM355.5 148.2a1.37 1.37 0 0 1 .9 1.3M355.7 146.6l-.2 .1v1.5M355.8 151.6v1.5h6.8v-1.5M355.9 150.6v1M356.4 147.5v3.1h-1.1v1h8.1v-1.7M356.4 147.5h.1M356.7 151.6v1.5M365.8 149l.2 .3-.3 .5v1.2M365.9 152v1.5h-4.3v-.4M366.2 148.8l.2 .2h1.4M366.7 149.2a.85 .85 0 0 1 .9 .8 .85 .85 0 0 1-.9 .8"/>
<path d="M366.7 149.2a.85 .85 0 0 0-.8 .8 .85 .85 0 0 0 .8 .8M367.7 150.1v1.9h-5.1M367.8 149.4l-.1 1.6M367.8 149v.4M368.5 149.2l.6-.4 .6 .4v.6l-.6 .4-.6-.4zM370.6 146.1h-1a1.02 1.02 0 0 0-.9 1v1.1l-.9 .8M370.6 148l-1 .1a1.62 1.62 0 0 0-1.8 1.3M370.6 147.3v2.4a1.27 1.27 0 0 1-1.2 1.3h-6M371.1 151l-.3 .2M110.4 168.4l.6-.2v.3zM110.4 168.4h10.8M110.4 166.4v20.2"/>
<path d="M123.9 174.7h3.9M124 174.3l-.1 7.3M124 174.3v33.2M124 174.3h68.2M124.8 168.4h22.1M127.8 174.4v33.1M127.8 173.9h64.3M134.4 168.2l.6 .2-.6 .1zM135 168.4l.6-.2v.3zM135 166.4v29.3h27.6M135.6 174.7l-1.5 .7M149.3 173.7v-.9l.3-.4h7.9l.4 .4 .3-.4h7.9l.3 .4v.9"/>
<path d="M149.3 173.5h-12.6l-.7 .2M150 173.3l-.1 .2M150 173.5h.6M150.1 173.1h.4M150.2 173.7a.36 .36 0 0 1-.2-.5 .36 .36 0 0 1 .6 0 .36 .36 0 0 1-.2 .5M150.6 173.3v.2M156.6 173.7a.42 .42 0 0 1 0-.6 .42 .42 0 0 1 .6 0 .42 .42 0 0 1-.1 .6M157.7 172.5h.4M157.9 172.5v1.2M158.6 173.7a.42 .42 0 0 1 0-.6 .42 .42 0 0 1 .6 0 .42 .42 0 0 1-.1 .6M163 168.2l.6 .2-.6 .1zM163.6 174.6l.2 .3h.6"/>
<path d="M163.6 166.4v24.5M163.6 168.4l.6-.2v.3zM164 174.7v.3M165.1 173.3v.2M165.1 173.5h.7M165.3 173.7a.36 .36 0 0 1-.2-.5 .36 .36 0 0 1 .6 0 .36 .36 0 0 1-.2 .5M165.8 173.5h.1M165.8 173.3v.2M166.4 173.5h12.6l.7 .2M191.1 170.6l2 8.2M191.3 170.6l2 8.1-4 4 4 16.3-4 4 2 8.2M191.5 170.5l1 4.1"/>
<path d="M192.1 173.7h-64.3v34.3h62.7M192.5 174.6l1 4.1zM192.7 176.2a.93 .93 0 0 1-1.4-.5 .93 .93 0 0 1 1-1.2 .95 .95 0 0 0-1.1 1.2 .95 .95 0 0 0 1.5 .5M193.2 178.6l-4 4M193.4 178.8l-4 4M197.4 168.4h-45.2M201.1 170.6l2 8.2M201.3 170.6l2 8.1-4 4 4 16.3-4 4 2 8.2M201.5 170.5l2 8.2M202.1 173.7h83.6M202.1 173.9h72.3M202.2 174.3h75.2"/>
<path d="M203.2 178.6l-4 4M203.4 178.8l-4 4M235.3 168.2l.6 .2-.6 .1zM235.9 168.4l.6-.2v.3zM235.9 166.4v9.1M247.3 172.8l.3-.4h7.9l.4 .4v.9M247.5 172.5h-.2v1.2M248 173.7a.43 .43 0 0 1 0-.6 .43 .43 0 0 1 .6 0 .43 .43 0 0 1 0 .6M249.3 168.4h-46.6M254.5 173.3v.2M254.5 173.5h.7M254.8 173.7a.36 .36 0 0 1-.2-.5 .36 .36 0 0 1 .6 0 .36 .36 0 0 1-.2 .5"/>
<path d="M255.2 173.3v.2M263.8 168.2l.6 .2-.6 .1zM264.4 168.4l.6-.2v.3zM264.4 166.4v22.9M264.4 175.5h17.6M266.9 168.4h-12.3M270.5 168.4h7.1M274.4 173.7v34.3M274.4 174.5h3M277 168.2l.6 .2-.6 .1zM277.4 174.3v.2M277.4 174.5v32.8"/>
<path d="M277.6 166.4v40.9M280 175.5l.2 .6h-.3zM280 175.5v11.6M283.7 173.7l.2 .6h-.3zM283.7 173.7v13.4M110.4 186.6v8.6l.7 3.5M111.1 198.7a1.75 1.75 0 0 0 2.2 1.2M111.1 183.1h.1M111.1 198.7h.1M111.1 183.1l.7 .1M111.1 183.1l-.7 3.5M111.8 183.2l.1 .3"/>
<path d="M111.8 198.6l.1 .4M111.8 198.6l-.7 .1M111.9 183.5l1.4 .1M111.9 183.5a64.4 64.4 0 0 0 0 14.8M111.9 198.3l-.1 .3M111.9 182.7l-.1 .5M111.9 199l.7 .7 .7 .2M111.9 199h3.7M111.9 182.7h3.7M113.3 181.9h-.7a1.43 1.43 0 0 0-1.5 1.2M113.3 183.6a62.9 62.9 0 0 0 0 14.6M113.3 198.2l-1.4 .1"/>
<path d="M113.3 181.9l-.7 .1-.7 .7M113.3 198.2h3.2v1.4M113.3 199.9h7.1M113.3 181.9h7.1M115.6 199.7h.1M115.6 182.7l.1 .8M115.6 199v.7M115.7 198.3l-.1 .7M115.7 182l-.1 .7M115.7 198.3v.7M115.7 182.7v.8M115.7 182v.7"/>
<path d="M115.7 198.3h.8M115.7 199.7h.8M115.7 182h.8M115.7 183.5h.8M116.5 199.6v.3M116.5 181.9v.3M116.5 182.2v1.4h-3.2M116.5 182.2h3.9M116.5 199.6h3.9M120.4 199.9v.3h3.5M120.4 199.6v.3M120.4 181.9v.3"/>
<path d="M120.4 182.2v17.4M120.4 199.3h3.5M120.4 182.5h3.5M123.9 199.3v.9M123.9 181.6v.9M123.9 181.6h-3.5v.3M123.9 182.5v16.8M127.8 180.5h63.8M127.8 180.9h63.3M135 191.8l.1 .6h-.2zM145.9 192.5l-1.1 2.8M156.2 192.9h2.2"/>
<path d="M156.5 193.8l.8 1.3M157.3 192.9v2.2M158.2 193.8l-.9 1.3M189.1 182.8l4 16.3M189.5 182.7l4 16.3M193.2 198.9l-4 4M193.4 199.2l-4 4M199.1 182.8l4 16.3M199.5 182.7l4 16.3M201.2 180.9h73.2M201.6 180.5h72.8M203.2 198.9l-4 4"/>
<path d="M203.4 199.2l-4 4M263.6 190.2a1.1 1.1 0 0 1 1.3-.2 1.1 1.1 0 0 1 .6 1.3 1.08 1.08 0 0 1-1.5 .5 1.08 1.08 0 0 1-.4-1.6zM263.7 190.9h1.4M264.4 190.2v1.4M280 192.4v13.9M283.7 192.4v15.6M346.2 193.8h7.5M348.1 196.6h.3l-.2 .6zM348.2 193.8l.2 .6h-.3zM348.2 193.8v6.3M351.5 191.4h1M351.9 191.3l.6 .1-.6 .2z"/>
<path d="M352.5 189.4v4.4a1.71 1.71 0 0 0-1.7 1.7 1.71 1.71 0 0 0 1.7 1.7M353.7 191.4l.6-.1v.3zM353.7 189.4v4.4M353.7 191.4h3.5M353.7 193.8a1.71 1.71 0 0 1 1.7 1.7 1.71 1.71 0 0 1-1.7 1.7h-7.5M364.9 194.4h14.3M123.9 200.2l.1 7.3M123.9 207.1h3.9M124 207.5h3.8M127.8 207.6h62.6M127.8 201.3h63.2M127.8 200.9h63.7"/>
<path d="M127.8 207.4v.1M134.1 206.4l1.5 .6M135 207.3l.1 .6h-.2zM135 205.3v7.9h24.2M136 208l.7 .3h16.6M138.9 213.5l-1.1 2.9M151.1 210.4h2.2M151.3 211.3l.9 1.3M152.2 210.4v2.2M153 211.3l-.8 1.3M153.3 208.3h1.1M153.3 208v.3"/>
<path d="M154.4 208.3h6.9M154.4 208v.3M161.3 208.3h1.1M161.3 208v.3M162.4 208v.3M179.7 208l-.7 .3h-16.6M189.1 203.1l2 8.1M189.5 203l2 8.1M199.1 203.1l2 8.1M199.5 203l2 8.1M200.4 207.6h74M201 201.3h73.4"/>
<path d="M201.5 200.9h72.9M264.4 207.3l.2 .6h-.3zM264.4 205.3v7.9h22.5M264.4 206.3h17.6M270 213.5l-1.1 2.9M274.4 207.3h3M274.4 207.5h3M277.4 207.3h.2M277.4 207.3v.2M277.6 207.3l-.2 .2M278.7 210.4h2.3M279 211.3l.9 1.3"/>
<path d="M279.9 210.4v2.2M279.9 205.7h.3l-.2 .6zM280.7 211.3l-.8 1.3M283.6 207.4h.3l-.2 .6zM285.7 208h-85.2M350.7 207v2.3M350.7 208.1h2.3M351.6 207.3l1.4 .8M353 208.1l-1.4 .9M4 245.2h123v47.8M4 253.7h123M4 259.4h123"/>
<path d="M52.4 245.2v47.8M83.5 253.7v5.7M104.7 253.7v5.7M216 253h200M216 248h65M216 258h65M228.6 243v15M255.2 243v15M281 243v50M296 243v30M346 243v30M361 243v30"/>
<path d="M381 253v20M392 253v20M416 243h-200v50M4 265h123M4 270.6h123M4 276.2h123M84.9 279.3h1.3M85.5 278.6v1.3M216 278h65M216 273h200M216 263h165M216 268h65"/>
<path d="M231 263v15M256 263v15M311 273v20M393.4 260.5l9-2.5v10l-9-2.5zM4 281.8h123M4 287.4h123M83.5 287.4v5.6M84.9 280.6h1.3M104.7 287.4v5.6M267.4 287.2h1.2M267.4 286h1.2M268 285.5v1.1"/>
<circle cx="129.3" cy="53.2" r=".81"/>
<circle cx="129.3" cy="53.2" r=".85"/>
<circle cx="144.3" cy="45.5" r=".72"/>
<circle cx="144.3" cy="45.5" r=".86"/>
<circle cx="149.3" cy="45.5" r=".72"/>
<circle cx="149.3" cy="45.5" r=".86"/>
<circle cx="153.1" cy="45.5" r=".95"/>
<circle cx="153.1" cy="45.5" r=".99"/>
<circle cx="157.9" cy="45.5" r=".85"/>
<circle cx="157.9" cy="45.5" r=".43"/>
<circle cx="162.6" cy="45.5" r=".99"/>
<circle cx="162.6" cy="45.5" r=".97"/>
<circle cx="166.4" cy="45.5" r=".72"/>
<circle cx="166.4" cy="45.5" r=".86"/>
<circle cx="171.4" cy="45.5" r=".71"/>
<circle cx="171.4" cy="45.5" r=".86"/>
<circle cx="207.3" cy="44.9" r=".92"/>
<circle cx="235.9" cy="44.9" r=".93"/>
<circle cx="264.4" cy="44.9" r=".93"/>
<circle cx="273" cy="53.2" r=".82"/>
<circle cx="273" cy="53.2" r=".85"/>
<circle cx="129.3" cy="67.5" r=".86"/>
<circle cx="129.3" cy="67.5" r=".82"/>
<circle cx="144.3" cy="75.2" r=".72"/>
<circle cx="144.3" cy="75.2" r=".87"/>
<circle cx="149.3" cy="75.2" r=".72"/>
<circle cx="149.3" cy="75.2" r=".87"/>
<circle cx="153.1" cy="75.2" r=".95"/>
<circle cx="153.1" cy="75.2" r=".99"/>
<circle cx="157.9" cy="75.2" r=".85"/>
<circle cx="157.9" cy="75.2" r=".43"/>
<circle cx="162.6" cy="75.2" r=".99"/>
<circle cx="162.6" cy="75.2" r=".97"/>
<circle cx="166.4" cy="75.2" r=".72"/>
<circle cx="166.4" cy="75.2" r=".87"/>
<circle cx="171.4" cy="75.2" r=".71"/>
<circle cx="171.4" cy="75.2" r=".86"/>
<circle cx="207.3" cy="75.8" r=".92"/>
<circle cx="235.9" cy="75.8" r=".93"/>
<circle cx="248.3" cy="77.8" r=".74"/>
<circle cx="248.3" cy="77.8" r=".76"/>
<circle cx="264.4" cy="75.8" r=".93"/>
<circle cx="273" cy="67.5" r=".8"/>
<circle cx="273" cy="67.5" r=".85"/>
<circle cx="168.2" cy="88" r=".98"/>
<circle cx="129.1" cy="116.8" r=".85"/>
<circle cx="129.2" cy="116.8" r=".81"/>
<circle cx="150.4" cy="113.8" r=".78"/>
<circle cx="150.4" cy="113.8" r=".75"/>
<circle cx="150.4" cy="113.8" r=".85"/>
<circle cx="154.9" cy="110.5" r=".78"/>
<circle cx="154.9" cy="110.5" r=".29"/>
<circle cx="154.9" cy="110.5" r=".87"/>
<circle cx="156.7" cy="111" r=".75"/>
<circle cx="156.7" cy="111" r=".77"/>
<circle cx="159" cy="111.1" r=".77"/>
<circle cx="159" cy="111.1" r=".75"/>
<circle cx="165.3" cy="113.8" r=".75"/>
<circle cx="165.3" cy="113.8" r=".77"/>
<circle cx="165.3" cy="113.8" r=".86"/>
<circle cx="248.4" cy="113.8" r=".75"/>
<circle cx="248.4" cy="113.8" r=".77"/>
<circle cx="248.4" cy="113.8" r=".86"/>
<circle cx="254.7" cy="113.8" r=".75"/>
<circle cx="254.7" cy="113.8" r=".77"/>
<circle cx="254.7" cy="113.8" r=".86"/>
<circle cx="273.1" cy="116.8" r=".85"/>
<circle cx="273.2" cy="116.8" r=".82"/>
<circle cx="347.5" cy="120.3" r="1.22"/>
<circle cx="347.5" cy="127.2" r="1.18"/>
<circle cx="347.5" cy="120.3" r="1.19"/>
<circle cx="347.5" cy="127.1" r="1.21"/>
<circle cx="347.5" cy="127.2" r="1.56"/>
<circle cx="347.5" cy="120.3" r="1.56"/>
<circle cx="347.5" cy="127.1" r="1.43"/>
<circle cx="347.5" cy="120.3" r="1.43"/>
<circle cx="354.3" cy="137.7" r=".84"/>
<circle cx="354.3" cy="137.7" r=".78"/>
<circle cx="355" cy="135.4" r=".96"/>
<circle cx="355" cy="135.4" r="1.02"/>
<circle cx="357.4" cy="134.9" r=".78"/>
<circle cx="362.1" cy="127.2" r="1.56"/>
<circle cx="362.1" cy="127.1" r="1.18"/>
<circle cx="362.1" cy="127.1" r="1.21"/>
<circle cx="362.1" cy="127.1" r="1.43"/>
<circle cx="366.8" cy="134.7" r=".84"/>
<circle cx="366.8" cy="134.7" r=".78"/>
<circle cx="369.1" cy="135.4" r=".96"/>
<circle cx="369.1" cy="135.4" r="1.02"/>
<circle cx="369.6" cy="137.8" r=".78"/>
<circle cx="369.6" cy="137.8" r=".84"/>
<circle cx="376.6" cy="120.3" r="1.21"/>
<circle cx="376.6" cy="127.1" r="1.19"/>
<circle cx="376.6" cy="127.1" r="1.43"/>
<circle cx="376.6" cy="120.3" r="1.43"/>
<circle cx="376.6" cy="127.2" r="1.57"/>
<circle cx="376.6" cy="120.3" r="1.57"/>
<circle cx="376.6" cy="127.1" r="1.22"/>
<circle cx="376.7" cy="120.3" r="1.18"/>
<circle cx="354.5" cy="147.1" r=".78"/>
<circle cx="355" cy="149.5" r=".96"/>
<circle cx="355" cy="149.5" r="1.03"/>
<circle cx="362.1" cy="142.4" r="7.6"/>
<circle cx="366.7" cy="150" r=".78"/>
<circle cx="369.1" cy="149.5" r=".96"/>
<circle cx="369.1" cy="149.5" r="1.03"/>
<circle cx="369.8" cy="147.2" r=".78"/>
<circle cx="369.8" cy="147.2" r=".84"/>
<circle cx="135" cy="175.5" r=".97"/>
<circle cx="135" cy="175.5" r=".92"/>
<circle cx="156.9" cy="173.4" r=".35"/>
<circle cx="158.9" cy="173.4" r=".34"/>
<circle cx="163.6" cy="175.5" r=".97"/>
<circle cx="163.6" cy="175.5" r=".92"/>
<circle cx="207.3" cy="175.5" r=".97"/>
<circle cx="207.3" cy="175.5" r=".92"/>
<circle cx="235.9" cy="175.5" r=".97"/>
<circle cx="235.9" cy="175.5" r=".92"/>
<circle cx="248.3" cy="173.4" r=".35"/>
<circle cx="264.4" cy="175.5" r=".97"/>
<circle cx="264.4" cy="175.5" r=".92"/>
<circle cx="132" cy="195.2" r=".47"/>
<circle cx="132" cy="186.6" r=".47"/>
<circle cx="135" cy="190.9" r=".87"/>
<circle cx="145.4" cy="193.9" r=".98"/>
<circle cx="163.6" cy="190.9" r=".87"/>
<circle cx="264.1" cy="190.9" r="3"/>
<circle cx="270.3" cy="186.6" r=".47"/>
<circle cx="270.3" cy="195.2" r=".47"/>
<circle cx="135" cy="206.3" r=".97"/>
<circle cx="135" cy="206.3" r=".93"/>
<circle cx="138.3" cy="215" r=".99"/>
<circle cx="163.6" cy="206.3" r=".97"/>
<circle cx="163.6" cy="206.3" r=".93"/>
<circle cx="207.3" cy="206.3" r=".97"/>
<circle cx="207.3" cy="206.3" r=".93"/>
<circle cx="235.9" cy="206.3" r=".97"/>
<circle cx="235.9" cy="206.3" r=".93"/>
<circle cx="264.4" cy="206.3" r=".97"/>
<circle cx="264.4" cy="206.3" r=".93"/>
<circle cx="269.4" cy="215" r=".98"/>
</g>
<path d="M412.4 262.3a2.5 2.5 0 0 0-4.1-1.1 2.5 2.5 0 0 0 1 4.2 2.5 2.5 0 0 0 3.2-2.9l-.1-.2" fill="none" stroke="#000" stroke-width=".3" stroke-dasharray="30.5 1.3 1.3 1.3" stroke-dashoffset="24.5" stroke-linecap="butt"/>
<path d="M414.8 261.5a5 5 0 0 0-8.3-2 5 5 0 0 0 2.2 8.3 5 5 0 0 0 6.2-6l-.1-.3" fill="none" stroke="#000" stroke-width=".3" stroke-dasharray="30.5 1.3 1.3 1.3" stroke-dashoffset="16.7" stroke-linecap="butt"/>
<g fill="none" stroke="#000" stroke-width=".3" stroke-dasharray="6.3 1.3 1.3 1.3 5.1">
<path d="M191.3 40l2 8.2M201.3 40l2 8.2M193.3 48.2l-4 4M203.3 48.2l-4 4M189.3 72.5l2 8.1M193.3 68.5l-4 4M199.3 72.5l2 8.1M203.3 68.5l-4 4M191.3 108.8l2 4M193.3 112.8l-4 4M201.3 108.8l2 4M203.3 112.8l-4 4"/>
<path d="M189.3 128.8l2 3.9M193.3 124.8l-4 4M199.3 128.8l2 3.9M203.3 124.8l-4 4M191.3 170.6l2 8.1M193.3 178.7l-4 4M201.3 170.6l2 8.1M203.3 178.7l-4 4M193.3 199l-4 4M203.3 199l-4 4M189.3 203l2 8.2M199.3 203l2 8.2"/>
</g>
<path d="M189.3 116.8l4 8M199.3 116.8l4 8" fill="none" stroke="#000" stroke-width=".3" stroke-dasharray="6.3 1.3 1.3 1.3 5.1" stroke-dashoffset="6.3"/>
<path d="M189.3 52.2l4 16.3M199.3 52.2l4 16.3M189.3 182.7l4 16.3M199.3 182.7l4 16.3" fill="none" stroke="#000" stroke-width=".3" stroke-dasharray="6.3 1.3 1.3 1.3 5.1" stroke-dashoffset="2.4"/>
<path d="M362.1 128.7v-11.3" fill="none" stroke="#000" stroke-width=".3" stroke-dasharray="30.5 1.3 1.3 1.3" stroke-dashoffset="26.8"/>
<path d="M263 190.9h-.1M264.5 189.4v-.1M264.5 192.3v.1M265.9 190.9h.1" fill="none" stroke="#000" stroke-width=".3" stroke-dasharray="30.5 1.3 1.3 1.3"/>
<path d="M410 255.7v14.9" fill="none" stroke="#000" stroke-width=".3" stroke-dasharray="30.5 1.3 1.3 1.3" stroke-dashoffset="25"/>
<path d="M403.4 263l12.6-.1" fill="none" stroke="#000" stroke-width=".3" stroke-dasharray="30.5 1.3 1.3 1.3" stroke-dashoffset="26.1"/>
<path d="M216 248v5" fill="none" stroke="#000" stroke-width=".3" stroke-dasharray="30.5 1.3 1.3 1.3" stroke-dashoffset="29.9"/>
<path d="M128.9 45.5v29.7M157.9 45.5v29.7M244.5 45.5v29.7M273.5 45.5v29.7" fill="none" stroke="#f00" stroke-width=".3" stroke-dasharray="30.5 1.3 1.3 1.3" stroke-dashoffset="17.5"/>
<g fill="#000">
<path d="M344.5 127.3l.6 .3h-.6z"/>
<path d="M131.9 34.3l.6-.2v.3zM183.3 34.1l.6 .2-.6 .1z"/>
<path d="M144.3 37.3l.6-.2v.4zM170.9 37.1l.5 .2-.5 .2z"/>
<path d="M277 37.1l.6 .2-.6 .2zM273.4 37.3l.6-.2v.4zM243.8 29.8l.6 .1-.6 .2zM157.9 29.9l.6-.1v.3zM361.5 131.4l.6 .1-.6 .2zM345.1 131.5l.6-.1v.3zM277 168.2l.6 .2-.6 .1zM264.4 168.4l.6-.2v.3zM353.7 191.4l.6-.1v.3zM351.9 191.3l.6 .1-.6 .2z"/>
<path d="M178.6 45.5l.2 .6h-.3zM178.5 74.6h.3l-.2 .6zM383.1 107.9l.1 .6h-.3zM382.9 129h.3l-.1 .6zM283.7 173.7l.2 .6h-.3zM283.6 207.4h.3l-.2 .6zM280 175.5l.2 .6h-.3zM279.9 205.7h.3l-.2 .6zM348.2 193.8l.2 .6h-.3zM348.1 196.6h.3l-.2 .6z"/>
<path d="M110.4 104.9l.6-.2v.3zM277 104.7l.6 .2-.6 .1zM149.3 40.6l.6-.2v.3zM165.8 40.4l.6 .2-.6 .1zM171.4 76.1l-.1 .6h.3zM157.9 76.1l-.2 .6h.3zM110.4 29.9l.6-.1v.3zM157.3 29.8l.6 .1-.6 .2zM110.4 34.3l.6-.2v.3zM128.3 34.1l.6 .2-.6 .1zM362.1 131.5l.6-.1v.3zM378.6 131.4l.6 .1-.6 .2zM135 168.4l.6-.2v.3zM163 168.2l.6 .2-.6 .1zM135 191.8l-.1 .6h.2zM135 207.3l-.1 .6h.2zM264.4 207.3l-.1 .6h.3zM110.4 168.4l.6-.2v.3zM134.4 168.2l.6 .2-.6 .1z"/>
<path d="M378.9 103.7l.6 .2-.6 .1zM344.6 103.9l.6-.2v.3z"/>
<path d="M163.6 168.4l.6-.2v.3zM235.3 168.2l.6 .2-.6 .1z"/>
<path d="M263.8 168.2l.6 .2-.6 .1zM235.9 168.4l.6-.2v.3z"/>
</g>
<g font-size="6.3">
<text x="282.1" y="250.3">名称</text>
<text x="347.1" y="250.3">图号</text>
<text x="282.1" y="260.3">材质</text>
<text x="347.1" y="260.3">质量</text>
<text x="383.3" y="262.1">视</text>
<text x="383.3" y="269.9">图</text>
<text x="282.1" y="270.3">版次</text>
<text x="347.1" y="270.3">比例</text>
</g>
<g font-size="4.2">
<text x="4.8" y="237.6">注意：1.行走平行度（正面+侧面），450行程内，≤±0.03mm，1000行程内，≤±0.05mm。</text>
<text x="12.2" y="243.3">2.本体形变，450行程内，≤±0.03mm，1000行程内，≤±0.05mm。</text>
<text x="18.6" y="251.3">型号/规格</text>
<text x="69.5" y="251.3">GTH12-650-BM-M40-C4</text>
<text x="300.8" y="249.5">GTH12-650-BM-M40-C4</text>
<text x="14.4" y="258.3">螺杆型号/规格</text>
<text x="19.7" y="263.9">有效行程</text>
<text x="63.7" y="258.3">1605</text>
<text x="86.5" y="263.9">650</text>
<text x="89.9" y="258.3">1610</text>
<text x="111.7" y="258.3">1620</text>
<text x="19.7" y="269.5">精度等级</text>
<text x="87.6" y="269.5">C7</text>
<text x="259" y="267">2022/9/29</text>
<text x="19.7" y="275.2">马达容量</text>
<text x="74.9" y="275.2">400W（无刹车）</text>
<text x="15.5" y="280.8">重复定位精度</text>
<text x="86.7" y="280.8">0.02</text>
<text x="9.1" y="286.4">感应开关方式及数量</text>
<text x="72.7" y="286.4">外挂型三只（C4）</text>
<text x="15.5" y="292">建议最快速度</text>
<text x="60.5" y="292">250MM/S</text>
<text x="86.7" y="292">500MM/S</text>
<text x="107.4" y="292">1000MM/S</text>
</g>
<g font-size="4.1">
<text x="268.2" y="192.4">I</text>
<text x="371.1" y="193.3">I</text>
<text x="365" y="198.5">2 : 3.5</text>
</g>
<g font-size="3.5">
<text x="74.5" y="35.5">64.50 滑台极限位置 1</text>
<text x="115" y="31.2">166 滑台原始位置</text>
<text x="160.1" y="35.5">182</text>
<text x="191.6" y="31.2">650 有效行程</text>
<text x="161" y="41.8">60</text>
<text x="161" y="38.6">95</text>
<text x="280.3" y="38.6">14.50 滑台极限位置 1</text>
<text x="179.9" y="62.7" transform="rotate(-90 179.9 62.7)">104</text>
<text x="173" y="83.3">8 x M6 贯穿</text>
<text x="159.5" y="89.2">2 x</text>
<text x="169.9" y="89.2">6 H7</text>
<text x="183.1" y="89.2">8</text>
<text x="180.5" y="106.1">932</text>
<text x="359.5" y="105.1">122</text>
<text x="329.8" y="125.8">基准面</text>
<text x="384.4" y="120.1" transform="rotate(-90 384.4 120.1)">76</text>
<text x="333.1" y="132.8">59.50</text>
<text x="380.5" y="132.8">60</text>
<text x="121.3" y="169.6">86</text>
<text x="147" y="169.6">100</text>
<text x="197.4" y="169.6">600</text>
<text x="249.3" y="169.6">100</text>
<text x="267" y="169.6">46</text>
<text x="136.6" y="195.2">2 x</text>
<text x="147" y="195.2">6 H7</text>
<text x="160.2" y="195.2">6</text>
<text x="281.3" y="192.4" transform="rotate(-90 281.3 192.4)">108</text>
<text x="285" y="192.4" transform="rotate(-90 285 192.4)">120</text>
<text x="357.2" y="192.7">2</text>
<text x="349.5" y="208.9" transform="rotate(-90 349.5 208.9)">0</text>
<text x="353" y="206.4" transform="rotate(-90 353 206.4)">6</text>
<text x="136.6" y="212.7">14 x M8</text>
<text x="155" y="212.7">16</text>
<text x="266" y="212.7">4 x M8</text>
<text x="282.7" y="212.7">16</text>
<text x="346" y="210.6" transform="rotate(-90 346 210.6)">+0.012</text>
<text x="349.5" y="214.2" transform="rotate(-90 349.5 214.2)">6</text>
<text x="140" y="216.2">6.5 贯穿</text>
<text x="271.1" y="216.2">6.5 贯穿</text>
<text x="221.4" y="246.8">1</text>
<text x="221.4" y="251.8">2</text>
<text x="218.8" y="256.8">序号</text>
<text x="232.2" y="256.8">修 订 版 次</text>
<text x="257.5" y="256.8">设计变更编号</text>
<text x="228.2" y="261.8">设</text>
<text x="240.1" y="261.8">计</text>
<text x="252" y="261.8">变</text>
<text x="263.9" y="261.8">更</text>
<text x="219.1" y="266.7">设 计</text>
<text x="366.6" y="269.3">1:3.5</text>
<text x="219.1" y="271.7">校 核</text>
<text x="219.1" y="276.7">批 准</text>
<text x="222.9" y="282.7">技术要求：</text>
<text x="231.8" y="287.3">1、未标注公差全部 0.1</text>
<text x="231.7" y="291.8">2、未标注倒角全部C0.3</text>
</g>
</svg>
